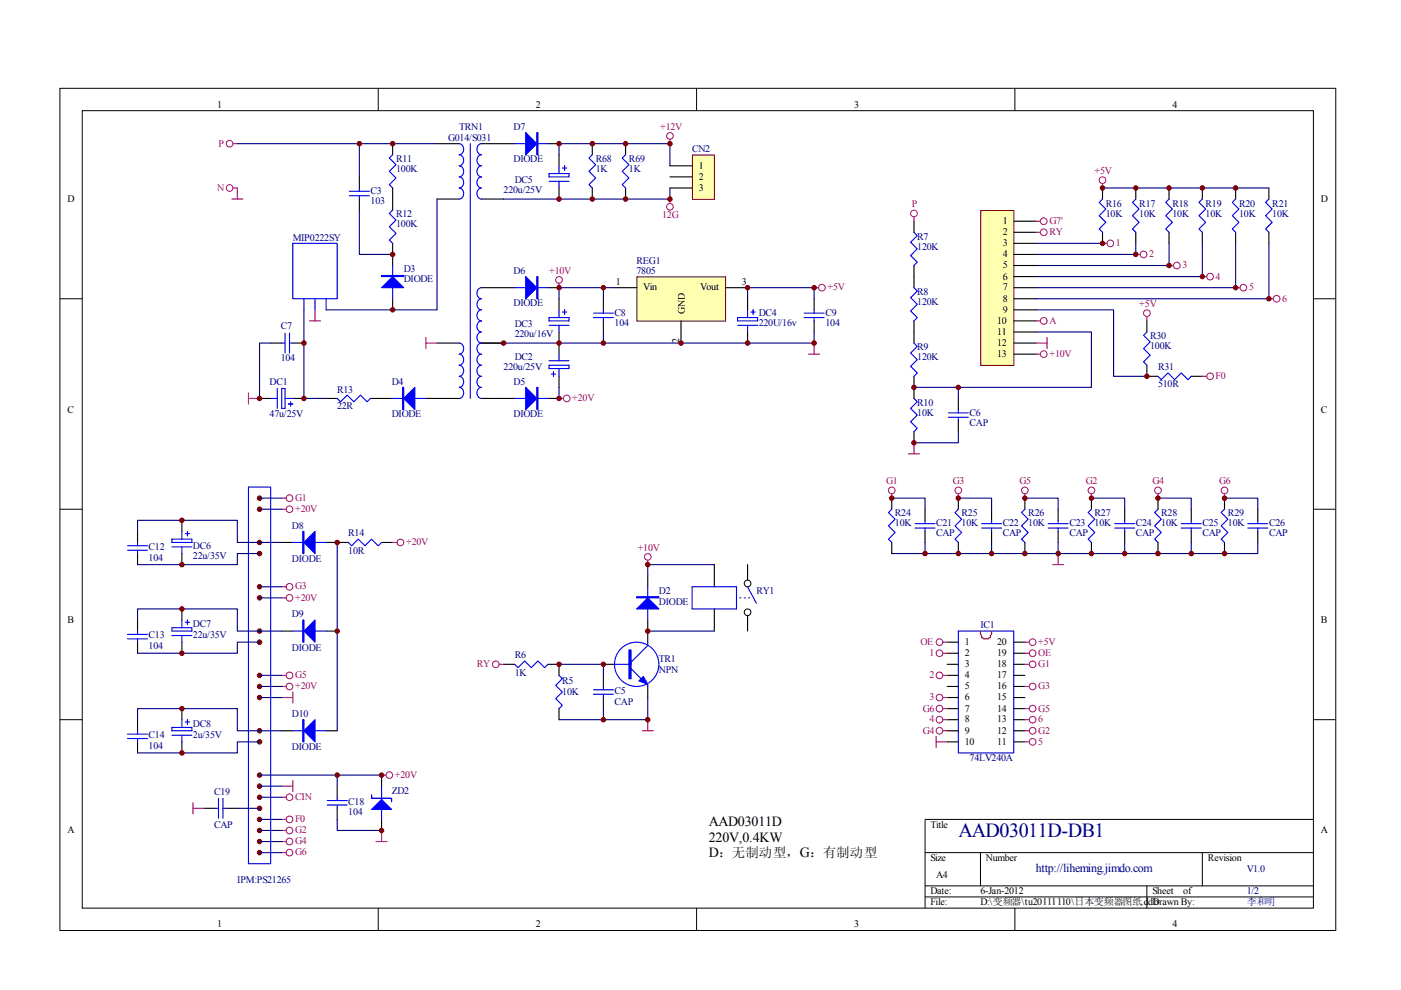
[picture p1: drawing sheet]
<svg xmlns="http://www.w3.org/2000/svg" width="297mm" height="210mm" viewBox="0 0 297 210" stroke-linecap="round" stroke-linejoin="round" font-family="sans-serif">
<g fill="none" stroke="#000" stroke-width=".21">
<path d="M12.7 18.7h270.5v178.6h-270.5zM80.2 18.7v4.7M147.7 18.7v4.7M215.2 18.7v4.7M17.4 23.5h261.1v169h-261.1zM12.7 63.3h4.7M278.4 63.3h4.7M12.7 108h4.7M278.4 108h4.7M12.7 152.6h4.7M278.4 152.6h4.7M278.4 173.7h-82.3v18.8"/>
<path d="M80.2 192.5v4.7M147.7 192.5v4.7M196.1 180.8h82.3M196.1 187.8h82.3M196.1 190.2h82.3M207.9 180.8v7M215.2 192.5v4.7M243.2 187.8v4.7M254.9 180.8v7"/>
</g>
<g fill="none" stroke="#000" stroke-width=".23">
<path d="M76.2 37.5v2.4M83.2 30.5v2.3M83.2 39.9v4.7M92.7 30.5h4.7M102.1 30.5h7M116.2 30.5h2.3M118.5 32.8v2.4M118.5 39.9v2.3M125.6 30.5v2.3M125.6 39.9v2.3M132.6 30.5v2.3M132.6 39.9v2.3"/>
<path d="M76.2 42.2v2.4M83.2 51.6v4.7M92.7 42.2h4.7M102.1 42.2h4.7M57.4 72.7h2.3M62.1 72.7h2.3M83.2 63.3v2.4M92.7 72.7h4.7M102.1 72.7h4.7M102.1 61h7M116.2 61h2.3M118.5 63.3v2.4"/>
<path d="M118.5 70.4v4.7M118.5 79.8v2.3M55 84.5h2.4M62.1 84.5h2.3M69.1 84.5h2.4M78.5 84.5h4.7M90.3 84.5h7.1M102.1 84.5h7M116.2 84.5h2.3"/>
</g>
<g fill="none" stroke="#00f" stroke-width=".23">
<path d="M76.2 39.9v.7M83.2 32.8l-.7 .7 1.5 1.4-1.5 1.4 1.5 1.4-1.5 1.5 .7 .7M97.4 30.5a1.2 1.2 0 0 1 .9 1.1 1.2 1.2 0 0 1-.9 1.2 1.2 1.2 0 0 1 .9 1.2 1.2 1.2 0 0 1-.9 1.2 1.2 1.2 0 0 1 .9 1.1 1.2 1.2 0 0 1-.9 1.2 1.2 1.2 0 0 1 .9 1.2 1.2 1.2 0 0 1-.9 1.2 1.2 1.2 0 0 1 .9 1.1 1.2 1.2 0 0 1-.9 1.2M99.7 30.5v54M102.1 30.5a1.21 1.21 0 0 0-1 1.1 1.21 1.21 0 0 0 1 1.2 1.2 1.2 0 0 0-1 1.2 1.2 1.2 0 0 0 1 1.2 1.2 1.2 0 0 0-1 1.1 1.2 1.2 0 0 0 1 1.2 1.2 1.2 0 0 0-1 1.2 1.2 1.2 0 0 0 1 1.2 1.2 1.2 0 0 0-1 1.1 1.2 1.2 0 0 0 1 1.2M109.1 30.5h7.1M116.4 36.8h4.2v.7h-4.2zM116.4 38.4h4.2M118.5 35.2v1.6M118.5 38.4v1.5M119.2 35.6h1M119.7 35.2v.9"/>
<path d="M125.6 32.8l-.7 .7 1.4 1.4-1.4 1.4 1.4 1.4-1.4 1.5 .7 .7M132.6 32.8l-.7 .7 1.4 1.4-1.4 1.4 1.4 1.4-1.4 1.5 .7 .7M62.1 51.6h9.4v11.7h-9.4zM74.1 40.6h4.2M74.1 41.5h4.2M76.2 41.5v.7M83.2 44.6l-.7 .7 1.5 1.4-1.5 1.4 1.5 1.4-1.5 1.4 .7 .7M83.2 56.3v7M59.7 72.7h.7M60.4 70.6v4.3M61.4 72.7h.7M61.4 70.6v4.3"/>
<path d="M64.4 63.3v2.4M66.8 63.3v2.4M69.1 63.3v2.4M97.4 72.7a1.2 1.2 0 0 1 .9 1.2 1.2 1.2 0 0 1-.9 1.2 1.2 1.2 0 0 1 .9 1.2 1.2 1.2 0 0 1-.9 1.1 1.2 1.2 0 0 1 .9 1.2 1.2 1.2 0 0 1-.9 1.2 1.2 1.2 0 0 1 .9 1.2 1.2 1.2 0 0 1-.9 1.1 1.2 1.2 0 0 1 .9 1.2 1.2 1.2 0 0 1-.9 1.2M102.1 65.7a1.2 1.2 0 0 0-1 1.2 1.2 1.2 0 0 0 1 1.1 1.2 1.2 0 0 0-1 1.2 1.2 1.2 0 0 0 1 1.2 1.2 1.2 0 0 0-1 1.2 1.2 1.2 0 0 0 1 1.1 1.2 1.2 0 0 0-1 1.2 1.2 1.2 0 0 0 1 1.2 1.2 1.2 0 0 0-1 1.2 1.2 1.2 0 0 0 1 1.1 1.21 1.21 0 0 0-1 1.2 1.21 1.21 0 0 0 1 1.2 1.2 1.2 0 0 0-1 1.2 1.2 1.2 0 0 0 1 1.1 1.2 1.2 0 0 0-1 1.2 1.2 1.2 0 0 0 1 1.2M102.1 61a1.2 1.2 0 0 0-1 1.2 1.2 1.2 0 0 0 1 1.1 1.2 1.2 0 0 0-1 1.2 1.2 1.2 0 0 0 1 1.2M109.1 61h7.1M116.4 67.3h4.2v.7h-4.2zM116.4 77.4h4.2v.7h-4.2zM116.4 69h4.2M116.4 76.5h4.2M116.9 79.3h.9"/>
<path d="M117.3 78.8v1M118.5 65.7v1.6M118.5 69v1.4M118.5 75.1v1.4M118.5 78.1v1.7M119.2 66.2h1M119.7 65.7v.9M57.4 84.5h1.4M58.8 82.4v4.2M59.7 82.4h.7v4.2h-.7zM60.4 84.5h1.7M61.1 85.7h1"/>
<path d="M61.6 85.2v.9M71.5 84.5l.7 .7 1.4-1.4 1.4 1.4 1.4-1.4 1.4 1.4 .7-.7M83.2 84.5h7.1M109.1 84.5h7.1"/>
</g>
<g fill="#00f" stroke="#00f" stroke-width=".23">
<path d="M83.2 58.6l2.4 2.4h-4.7z"/>
<path d="M85.6 84.5l2.4-2.4v4.7z"/>
<path d="M111.5 28.1l2.3 2.4-2.3 2.3z"/>
<path d="M111.5 58.6l2.3 2.4-2.3 2.3z"/>
<path d="M111.5 82.1l2.3 2.4-2.3 2.3z"/>
<path d="M80.9 58.4h4.7v.2h-4.7z" fill-rule="evenodd"/>
<path d="M85.4 82.1h.2v4.7h-.2z" fill-rule="evenodd"/>
<path d="M113.8 28.1h.3v4.7h-.3z" fill-rule="evenodd"/>
<path d="M113.8 58.6h.3v4.7h-.3z" fill-rule="evenodd"/>
<path d="M113.8 82.1h.3v4.7h-.3z" fill-rule="evenodd"/>
</g>
<g fill="none" stroke="#a1006a" stroke-width=".21">
<circle cx="48.7" cy="30.5" r=".71"/>
<circle cx="48.7" cy="39.9" r=".71"/>
</g>
<path d="M49.4 30.5h.9M49.4 39.9h.9v2.3M49.1 42.2h2.4M65.6 68h2.4M66.8 65.7v2.3M90.3 71.6v2.3M90.3 72.7h2.4M52.7 83.3v2.4M52.7 84.5h2.3" fill="none" stroke="#a1006a" stroke-width=".23"/>
<path d="M50.3 30.5h42.4M76.2 30.5v7M76.2 44.6v9.3h7M92.7 42.2v23.5h-23.6M57.4 72.7h-2.4v11.8M64.4 65.7v18.8h4.7" fill="none" stroke="#000080" stroke-width=".23"/>
<g fill="#800000" stroke="#800000" stroke-width=".21">
<circle cx="83.2" cy="30.5" r=".47"/>
<circle cx="83.2" cy="65.7" r=".47"/>
<circle cx="83.2" cy="53.9" r=".47"/>
<circle cx="76.2" cy="30.5" r=".47"/>
<circle cx="64.4" cy="84.5" r=".47"/>
<circle cx="64.4" cy="72.7" r=".47"/>
<circle cx="55" cy="84.5" r=".47"/>
</g>
<path d="M135.1 58.8h18.7v9.3h-18.7z" fill="#ffffb0"/>
<path d="M135 58.7h18.8v9.4h-18.8z" fill="none" stroke="#800000" stroke-width=".21"/>
<path d="M127.9 63.3v2.4M127.9 68v2.4M130.3 61h4.7M144.4 68v4.7M153.8 61h4.7M158.5 63.3v2.4M158.5 70.4v2.3M172.6 63.3v2.4M172.6 68v2.4" fill="none" stroke="#000" stroke-width=".23"/>
<g fill="none" stroke="#00f" stroke-width=".23">
<path d="M125.8 67.3h4.2M125.8 66.4h4.2M127.9 65.7v.7M127.9 67.3v.7M156.4 67.3h4.2v.7h-4.2zM156.4 69h4.2M158.5 65.7v1.6M158.5 69v1.4M159.2 66.2h.9M159.7 65.7v.9M170.5 67.3h4.2M170.5 66.4h4.2"/>
<path d="M172.6 65.7v.7M172.6 67.3v.7"/>
</g>
<circle cx="174.3" cy="61" r=".71" fill="none" stroke="#a1006a" stroke-width=".21"/>
<path d="M172.6 61h1" fill="none" stroke="#a1006a" stroke-width=".23"/>
<path d="M146.9 32.9h4.6v9.4h-4.6z" fill="#ffffb0"/>
<path d="M146.8 32.9h4.7v9.4h-4.7z" fill="none" stroke="#800000" stroke-width=".21"/>
<g fill="none" stroke="#000" stroke-width=".23">
<path d="M142 35.2h4.7M142 37.5h4.7M142 39.9h4.7M29.2 112.7v2.3M29.2 117.4v2.3M38.6 110.3v2.4M38.6 117.4v2.3M59.7 115h2.4M69.1 115h4.7M80.9 115h2.3M29.2 131.5v2.3M29.2 136.2v2.3"/>
<path d="M38.6 129.1v2.4M38.6 136.2v2.3M59.7 133.8h2.4M69.1 133.8h2.4M29.2 152.6v2.3M29.2 157.3v2.3M38.6 150.2v2.4M38.6 157.3v2.3M59.7 154.9h2.4M69.1 154.9h2.4M43.3 171.4h2.3M48 171.4h2.3"/>
<path d="M71.5 166.7v2.3M71.5 171.4v2.3M80.9 164.3v2.4M80.9 173.7v2.4"/>
</g>
<g fill="none" stroke="#000080" stroke-width=".23">
<path d="M118.5 32.8v-2.3h23.5v4.7M142 39.9v2.3h-35.2M127.9 61v2.3M127.9 70.4v2.3M130.3 61h-11.8v2.3M158.5 63.3v-2.3h14.1v2.3M172.6 70.4v2.3h-65.8M118.5 82.1v2.4M29.2 112.7v-2.4h21.1v4.7h9.4M55 117.4h-4.7v2.3h-21.1M55 105.6h4.7M55 108h4.7"/>
<path d="M71.5 115v39.9M29.2 131.5v-2.4h21.1v4.7h9.4M55 136.2h-4.7v2.3h-21.1M55 124.4h4.7M55 126.8h4.7M29.2 152.6v-2.4h21.1v4.7h9.4M55 157.3h-4.7v2.3h-21.1M55 147.9h4.7M55 145.5h4.7M55 143.2h4.7M50.3 171.4h4.7M55 166.7h4.7"/>
<path d="M55 169h4.7M55 173.7h4.7M55 176.1h4.7M55 178.4h4.7M55 164.3h25.9M71.5 173.7v2.4h9.4M71.5 164.3v2.4M55 180.8h4.7"/>
</g>
<g fill="#800000" stroke="#800000" stroke-width=".21">
<circle cx="118.5" cy="30.5" r=".47"/>
<circle cx="125.6" cy="30.5" r=".47"/>
<circle cx="132.6" cy="30.5" r=".47"/>
<circle cx="118.5" cy="42.2" r=".47"/>
<circle cx="125.6" cy="42.2" r=".47"/>
<circle cx="132.6" cy="42.2" r=".47"/>
<circle cx="142" cy="42.2" r=".47"/>
<circle cx="142" cy="30.5" r=".47"/>
<circle cx="172.6" cy="61" r=".47"/>
<circle cx="158.5" cy="61" r=".47"/>
<circle cx="106.8" cy="72.7" r=".47"/>
<circle cx="118.5" cy="72.7" r=".47"/>
<circle cx="144.4" cy="72.7" r=".47"/>
<circle cx="158.5" cy="72.7" r=".47"/>
<circle cx="127.9" cy="72.7" r=".47"/>
<circle cx="127.9" cy="61" r=".47"/>
<circle cx="118.5" cy="84.5" r=".47"/>
<circle cx="118.5" cy="61" r=".47"/>
<circle cx="55" cy="105.6" r=".47"/>
<circle cx="55" cy="108" r=".47"/>
<circle cx="55" cy="115" r=".47"/>
<circle cx="55" cy="117.4" r=".47"/>
<circle cx="55" cy="124.4" r=".47"/>
<circle cx="55" cy="126.8" r=".47"/>
<circle cx="55" cy="133.8" r=".47"/>
<circle cx="55" cy="136.2" r=".47"/>
<circle cx="55" cy="143.2" r=".47"/>
<circle cx="55" cy="145.5" r=".47"/>
<circle cx="55" cy="147.9" r=".47"/>
<circle cx="55" cy="154.9" r=".47"/>
<circle cx="55" cy="157.3" r=".47"/>
<circle cx="55" cy="164.3" r=".47"/>
<circle cx="55" cy="166.7" r=".47"/>
<circle cx="55" cy="169" r=".47"/>
<circle cx="55" cy="171.4" r=".47"/>
<circle cx="55" cy="173.7" r=".47"/>
<circle cx="55" cy="176.1" r=".47"/>
<circle cx="55" cy="178.4" r=".47"/>
<circle cx="55" cy="180.8" r=".47"/>
<circle cx="38.6" cy="110.3" r=".47"/>
<circle cx="38.6" cy="119.7" r=".47"/>
<circle cx="38.6" cy="129.1" r=".47"/>
<circle cx="38.6" cy="138.5" r=".47"/>
<circle cx="38.6" cy="150.2" r=".47"/>
<circle cx="38.6" cy="159.6" r=".47"/>
<circle cx="71.5" cy="115" r=".47"/>
<circle cx="71.5" cy="133.8" r=".47"/>
<circle cx="80.9" cy="164.3" r=".47"/>
<circle cx="71.5" cy="164.3" r=".47"/>
<circle cx="80.9" cy="176.1" r=".47"/>
<circle cx="172.6" cy="72.7" r=".47"/>
</g>
<g fill="none" stroke="#a1006a" stroke-width=".21">
<circle cx="142" cy="28.8" r=".7"/>
<circle cx="118.5" cy="59.3" r=".7"/>
<circle cx="142" cy="43.9" r=".7"/>
<circle cx="120.2" cy="84.5" r=".71"/>
<circle cx="61.4" cy="105.6" r=".7"/>
<circle cx="61.4" cy="108" r=".7"/>
<circle cx="84.9" cy="115" r=".7"/>
<circle cx="61.4" cy="126.8" r=".71"/>
<circle cx="61.4" cy="124.4" r=".7"/>
<circle cx="61.4" cy="143.2" r=".71"/>
<circle cx="61.4" cy="145.5" r=".71"/>
<circle cx="61.4" cy="173.7" r=".71"/>
<circle cx="61.4" cy="176.1" r=".71"/>
<circle cx="61.4" cy="178.4" r=".7"/>
<circle cx="61.4" cy="169" r=".7"/>
<circle cx="82.5" cy="164.3" r=".71"/>
<circle cx="61.4" cy="180.8" r=".7"/>
</g>
<g fill="none" stroke="#a1006a" stroke-width=".23">
<path d="M142 29.5v1M142 42.2v.9M118.5 60.1v.9M171.4 75.1h2.4M172.6 72.7v2.4M118.5 84.5h1M59.7 105.6h1M59.7 108h1M83.2 115h1M59.7 124.4h1M59.7 126.8h1M59.7 143.2h1"/>
<path d="M59.7 145.5h1M59.7 147.9h2.4M62.1 146.7v2.4M40.9 170.2v2.4M40.9 171.4h2.4M59.7 176.1h1M59.7 178.4h1M59.7 173.7h1M59.7 169h1M59.7 166.7h2.4M62.1 165.5v2.4M79.7 178.4h2.4"/>
<path d="M80.9 164.3h.9M80.9 176.1v2.3M59.7 180.8h1"/>
</g>
<g fill="none" stroke="#00f" stroke-width=".23">
<path d="M27 116.7h4.3M27 115.7h4.3M29.2 115v.7M29.2 116.7v.7M36.4 114.3h4.3v.7h-4.3zM36.4 116h4.3M38.6 112.7v1.6M38.6 116v1.4M39.3 113.1h.9M39.7 112.7v.9M52.7 103.3h4.7v79.8h-4.7zM62.1 115h7"/>
<path d="M73.8 115l.7 .7 1.5-1.4 1.4 1.4 1.4-1.4 1.4 1.4 .7-.7M27 135.4h4.3M27 134.5h4.3M29.2 133.8v.7M29.2 135.4v.8M36.4 133.1h4.3v.7h-4.3zM36.4 134.7h4.3M38.6 131.5v1.6M38.6 134.7v1.5M39.3 131.9h.9M39.7 131.5v.9M62.1 133.8h7"/>
<path d="M27 156.6h4.3M27 155.6h4.3M29.2 154.9v.7M29.2 156.6v.7M36.4 154.2h4.3v.7h-4.3zM36.4 155.9h4.3M38.6 152.6v1.6M38.6 155.9v1.4M39.3 153.1h.9M39.7 152.6v.9M62.1 154.9h7M45.6 171.4h.7"/>
<path d="M46.3 169.3v4.2M47.3 171.4h.7M47.3 169.3v4.2M69.4 169.7h4.2M69.4 170.7h4.2M71.5 169v.7M71.5 170.7v.7M80.9 166.7v7"/>
</g>
<g fill="#00f" stroke="#00f" stroke-width=".23">
<path d="M66.8 112.7v4.7l-2.4-2.4z"/>
<path d="M66.8 131.5v4.7l-2.4-2.4z"/>
<path d="M64.4 154.9l2.4-2.3v4.7z"/>
<path d="M78.8 171.6l2.1-2.1 2.1 2.1z"/>
<path d="M64.2 112.7h.2v4.7h-.2z" fill-rule="evenodd"/>
<path d="M64.2 131.5h.2v4.7h-.2z" fill-rule="evenodd"/>
<path d="M64.2 152.6h.2v4.7h-.2z" fill-rule="evenodd"/>
<path d="M78.8 168.6v.7h4.2v.7v-.7h-4.2z" fill-rule="evenodd"/>
</g>
<path d="M208 44.7h7v32.8h-7z" fill="#ffffb0"/>
<path d="M207.9 44.6h7.1v32.9h-7.1z" fill="none" stroke="#800000" stroke-width=".21"/>
<g fill="none" stroke="#000" stroke-width=".23">
<path d="M233.8 39.9v2.3M240.8 39.9v2.3M247.9 39.9v2.3M254.9 39.9v2.3M262 39.9v2.3M269 39.9v2.3M193.8 46.9v2.4M193.8 56.3v4.7M214.9 46.9h4.7M214.9 49.3h4.7M214.9 51.6h4.7M214.9 53.9h4.7"/>
<path d="M214.9 56.3h4.7M214.9 58.6h4.7M233.8 49.3v2.3M240.8 49.3v2.3M247.9 49.3v2.3M254.9 49.3v2.3M262 49.3v2.3M269 49.3v2.3M193.8 68v4.7M193.8 79.8v4.7M214.9 61h4.7M214.9 63.3h4.7"/>
<path d="M214.9 65.7h4.7M214.9 68h4.7M214.9 70.4h4.7M214.9 72.7h4.7M214.9 75.1h4.7M243.2 77.4v2.4h2.3M243.2 68v2.4M252.6 79.8h2.3M193.8 91.5v2.4M203.2 84.5v2.3M203.2 89.2v2.3M151.4 119.7v4.7"/>
<path d="M158.5 119.7v3.3M189.1 105.6v2.4M189.1 115v2.4M196.1 108v2.3M196.1 112.7v2.3M203.2 105.6v2.4M203.2 115v2.4M210.2 108v2.3M210.2 112.7v2.3M217.3 105.6v2.4M217.3 115v2.4M224.3 108v2.3"/>
<path d="M224.3 112.7v2.3M231.4 105.6v2.4M231.4 115v2.4M238.5 108v2.3M238.5 112.7v2.3M245.5 105.6v2.4M245.5 115v2.4M252.6 108v2.3M252.6 112.7v2.3M259.6 105.6v2.4M259.6 115v2.4M266.7 108v2.3"/>
<path d="M266.7 112.7v2.3M137.3 122.1v2.3M137.3 131.5v4.7M151.4 129.1v4.7M158.5 130.5v3.3M200.8 136.2h2.4M200.8 138.5h2.4M214.9 136.2h2.4M214.9 138.5h2.4M106.8 140.9h2.3M116.2 140.9h2.3v2.3M118.5 150.2v2.4"/>
<path d="M127.9 140.9h2.4M127.9 143.2v2.3M127.9 147.9v2.3M137.3 145.5v2.4M200.8 140.9h2.4M200.8 143.2h2.4M200.8 145.5h2.4M200.8 147.9h2.4M200.8 150.2h2.4M200.8 152.6h2.4M200.8 154.9h2.4M200.8 157.3h2.4"/>
<path d="M214.9 140.9h2.4M214.9 143.2h2.4M214.9 145.5h2.4M214.9 147.9h2.4M214.9 150.2h2.4M214.9 152.6h2.4M214.9 154.9h2.4M214.9 157.3h2.4"/>
</g>
<g fill="none" stroke="#00f" stroke-width=".23">
<path d="M193.8 49.3l.7 .7-1.4 1.4 1.4 1.4-1.4 1.4 1.4 1.4-.7 .7M233.8 42.2l-.8 .7 1.5 1.4-1.5 1.4 1.5 1.4-1.5 1.4 .8 .8M240.8 42.2l-.7 .7 1.4 1.4-1.4 1.4 1.4 1.4-1.4 1.4 .7 .8M247.9 42.2l-.7 .7 1.4 1.4-1.4 1.4 1.4 1.4-1.4 1.4 .7 .8M254.9 42.2l-.7 .7 1.4 1.4-1.4 1.4 1.4 1.4-1.4 1.4 .7 .8M262 42.2l-.7 .7 1.4 1.4-1.4 1.4 1.4 1.4-1.4 1.4 .7 .8M269 42.2l-.7 .7 1.4 1.4-1.4 1.4 1.4 1.4-1.4 1.4 .7 .8M193.8 61l.7 .7-1.4 1.4 1.4 1.4-1.4 1.4 1.4 1.4-.7 .7M193.8 72.7l.7 .7-1.4 1.5 1.4 1.4-1.4 1.4 1.4 1.4-.7 .7M243.2 70.4l-.7 .7 1.4 1.4-1.4 1.4 1.4 1.4-1.4 1.4 .7 .7M245.5 79.8l.7 .7 1.4-1.4 1.4 1.4 1.4-1.4 1.5 1.4 .7-.7M193.8 84.5l.7 .7-1.4 1.4 1.4 1.4-1.4 1.4 1.4 1.4-.7 .7"/>
<path d="M201.1 87.5h4.2M201.1 88.5h4.2M203.2 86.8v.7M203.2 88.5v.7M189.1 108l-.7 .7 1.4 1.4-1.4 1.4 1.4 1.4-1.4 1.4 .7 .7M194 111h4.2M194 112h4.2M196.1 110.3v.7M196.1 112v.7M203.2 108l-.7 .7 1.4 1.4-1.4 1.4 1.4 1.4-1.4 1.4 .7 .7M208.1 111h4.3M208.1 112h4.3"/>
<path d="M210.2 110.3v.7M210.2 112v.7M217.3 108l-.7 .7 1.4 1.4-1.4 1.4 1.4 1.4-1.4 1.4 .7 .7M222.2 111h4.3M222.2 112h4.3M224.3 110.3v.7M224.3 112v.7M231.4 108l-.7 .7 1.4 1.4-1.4 1.4 1.4 1.4-1.4 1.4 .7 .7M236.3 111h4.3M236.3 112h4.3M238.5 110.3v.7M238.5 112v.7"/>
<path d="M245.5 108l-.7 .7 1.4 1.4-1.4 1.4 1.4 1.4-1.4 1.4 .7 .7M250.4 111h4.3M250.4 112h4.3M252.6 110.3v.7M252.6 112v.7M259.6 108l-.7 .7 1.4 1.4-1.4 1.4 1.4 1.4-1.4 1.4 .7 .7M264.6 111h4.2M264.6 112h4.2M266.7 110.3v.7M266.7 112v.7M137.3 136.2v.7l-3.5 3.5M137.3 124.4v7.1"/>
<path d="M146.7 124.4h9.5v4.7h-9.5zM156.9 126.8h.2M157.8 126.8h.2M158.5 124.4l1.9 3.5M158.7 126.8h.3M203.2 133.8h11.7v25.8h-11.7zM109.1 140.9l.7 .7 1.4-1.5 1.4 1.5 1.5-1.5 1.4 1.5 .7-.7M118.5 143.2l.7 .7-1.4 1.4 1.4 1.4-1.4 1.4 1.4 1.4-.7 .7M125.8 146.3h4.2M125.8 147.2h4.2M127.9 145.5v.8M127.9 147.2v.7"/>
<path d="M130.3 140.9h3.5M133.8 141.8l2.1 2.1M137.3 145.1v.4"/>
<circle cx="135" cy="140.8" r="4.7"/>
</g>
<g fill="none" stroke="#a1006a" stroke-width=".21">
<circle cx="233.8" cy="38.2" r=".71"/>
<circle cx="193.8" cy="45.3" r=".7"/>
<circle cx="221.3" cy="49.2" r=".71"/>
<circle cx="221.3" cy="46.9" r=".71"/>
<circle cx="235.4" cy="51.6" r=".71"/>
<circle cx="242.5" cy="53.9" r=".7"/>
<circle cx="249.5" cy="56.3" r=".71"/>
<circle cx="256.6" cy="58.6" r=".71"/>
<circle cx="221.3" cy="68" r=".71"/>
<circle cx="221.3" cy="75.1" r=".71"/>
<circle cx="243.2" cy="66.4" r=".71"/>
<circle cx="256.6" cy="79.8" r=".71"/>
<circle cx="263.6" cy="61" r=".71"/>
<circle cx="270.7" cy="63.3" r=".7"/>
<circle cx="137.3" cy="118.1" r=".71"/>
<circle cx="189.1" cy="104" r=".7"/>
<circle cx="203.2" cy="104" r=".71"/>
<circle cx="217.3" cy="104" r=".7"/>
<circle cx="231.4" cy="104" r=".71"/>
<circle cx="245.5" cy="104" r=".71"/>
<circle cx="259.6" cy="104" r=".71"/>
<circle cx="199.2" cy="138.5" r=".7"/>
<circle cx="199.2" cy="136.2" r=".7"/>
<circle cx="218.9" cy="138.5" r=".7"/>
<circle cx="218.9" cy="136.2" r=".7"/>
<circle cx="105.1" cy="140.8" r=".71"/>
<circle cx="199.2" cy="143.2" r=".71"/>
<circle cx="199.2" cy="152.6" r=".7"/>
<circle cx="199.2" cy="147.9" r=".7"/>
<circle cx="199.2" cy="154.9" r=".7"/>
<circle cx="199.2" cy="150.2" r=".7"/>
<circle cx="218.9" cy="157.3" r=".71"/>
<circle cx="218.9" cy="145.5" r=".71"/>
<circle cx="218.9" cy="140.8" r=".71"/>
<circle cx="218.9" cy="152.6" r=".7"/>
<circle cx="218.9" cy="154.9" r=".7"/>
<circle cx="218.9" cy="150.2" r=".7"/>
</g>
<g fill="none" stroke="#a1006a" stroke-width=".23">
<path d="M233.8 38.9v1M193.8 46v.9M219.6 46.9h1M219.6 49.3h1M233.8 51.6h.9M240.8 53.9h.9M247.9 56.3h.9M254.9 58.6h1M219.6 68h1M219.6 72.7h2.4M219.6 75.1h1M222 71.6v2.3"/>
<path d="M243.2 67.1v.9M254.9 79.8h1M262 61h.9M269 63.3h1M192.6 96.2h2.4M193.8 93.9v2.3M137.3 118.8v.9M189.1 104.7v.9M203.2 104.7v.9M217.3 104.7v.9M223.2 119.7h2.3M224.3 117.4v2.3"/>
<path d="M231.4 104.7v.9M245.5 104.7v.9M259.6 104.7v.9M199.9 136.2h.9M199.9 138.5h.9M217.3 136.2h.9M217.3 138.5h.9M105.8 140.9h1M136.2 154.9h2.3M137.3 152.6v2.3M198.5 157.3h2.3M198.5 156.1v2.4"/>
<path d="M199.9 143.2h.9M199.9 147.9h.9M199.9 152.6h.9M199.9 150.2h.9M199.9 154.9h.9M217.3 152.6h.9M217.3 157.3h.9M217.3 140.9h.9M217.3 145.5h.9M217.3 150.2h.9M217.3 154.9h.9"/>
</g>
<g fill="none" stroke="#000080" stroke-width=".23">
<path d="M233.8 39.9h35.2M219.6 51.6h14.2M240.8 51.6v2.3h-21.2M247.9 51.6v4.7h-28.3M254.9 51.6v7h-35.3M262 51.6v9.4h-42.4M269 51.6v11.7h-49.4M219.6 70.4h11.8v11.7h-37.6M219.6 65.7h16.5v14.1h7.1M203.2 91.5v2.4h-9.4M203.2 82.1v2.4M151.4 119.7h-14.1v2.4"/>
<path d="M189.1 105.6h7v2.4M196.1 115v2.4M203.2 105.6h7v2.4M210.2 115v2.4M217.3 105.6h7v2.4M224.3 115v2.4M231.4 105.6h7.1v2.4M238.5 115v2.4M245.5 105.6h7.1v2.4M252.6 115v2.4M259.6 105.6h7.1v2.4M266.7 115v2.4h-77.6"/>
<path d="M137.3 133.8h14.1M118.5 140.9h9.4v2.3M127.9 150.2v2.4M137.3 147.9v4.7h-18.8"/>
</g>
<g fill="#800000" stroke="#800000" stroke-width=".21">
<circle cx="240.8" cy="39.9" r=".47"/>
<circle cx="247.9" cy="39.9" r=".47"/>
<circle cx="254.9" cy="39.9" r=".47"/>
<circle cx="262" cy="39.9" r=".47"/>
<circle cx="193.8" cy="82.1" r=".47"/>
<circle cx="233.8" cy="39.9" r=".47"/>
<circle cx="243.2" cy="79.8" r=".47"/>
<circle cx="203.2" cy="82.1" r=".47"/>
<circle cx="193.8" cy="93.9" r=".47"/>
<circle cx="233.8" cy="51.6" r=".47"/>
<circle cx="240.8" cy="53.9" r=".47"/>
<circle cx="247.9" cy="56.3" r=".47"/>
<circle cx="254.9" cy="58.6" r=".47"/>
<circle cx="262" cy="61" r=".47"/>
<circle cx="269" cy="63.3" r=".47"/>
<circle cx="203.2" cy="117.4" r=".47"/>
<circle cx="217.3" cy="117.4" r=".47"/>
<circle cx="231.4" cy="117.4" r=".47"/>
<circle cx="245.5" cy="117.4" r=".47"/>
<circle cx="259.6" cy="117.4" r=".47"/>
<circle cx="196.1" cy="117.4" r=".47"/>
<circle cx="210.2" cy="117.4" r=".47"/>
<circle cx="238.5" cy="117.4" r=".47"/>
<circle cx="252.6" cy="117.4" r=".47"/>
<circle cx="189.1" cy="105.6" r=".47"/>
<circle cx="203.2" cy="105.6" r=".47"/>
<circle cx="217.3" cy="105.6" r=".47"/>
<circle cx="245.5" cy="105.6" r=".47"/>
<circle cx="259.6" cy="105.6" r=".47"/>
<circle cx="231.4" cy="105.6" r=".47"/>
<circle cx="224.3" cy="117.4" r=".47"/>
<circle cx="137.3" cy="133.8" r=".47"/>
<circle cx="137.3" cy="119.7" r=".47"/>
<circle cx="137.3" cy="152.6" r=".47"/>
<circle cx="127.9" cy="152.6" r=".47"/>
<circle cx="127.9" cy="140.8" r=".47"/>
<circle cx="118.5" cy="140.8" r=".47"/>
</g>
<path d="M207.9 133.8v.7l.2 .2v.5a1.97 1.97 0 0 0 1.9 0v-.5l.2-.2v-.7" fill="none" stroke="#f00" stroke-width=".23"/>
<g fill="#00f" stroke="#00f" stroke-width=".23">
<path d="M135.5 144.4l.9-1 .9 1.7z"/>
<path d="M135 129.1l2.3-2.3 2.4 2.3z"/>
<path d="M133.3 137.8h.5v6.1h-.5z" fill-rule="evenodd"/>
<path d="M135 126.5h4.7v.3h-4.7z" fill-rule="evenodd"/>
</g>
<g fill="none" stroke="#000" stroke-width=".21">
<circle cx="158.5" cy="129.8" r=".71"/>
<circle cx="158.5" cy="123.7" r=".71"/>
</g>
<path d="M149.2 171.5h42.2v16.4h-42.2z" fill="#fff"/>
<path d="M149.1 171.5h42.3v16.4h-42.3z" fill="none" stroke="#fff" stroke-width=".21"/>
<text font-size="4.2" fill="#000080" x="203.2" y="177.4">AAD03011D-DB1</text>
<g font-size="3">
<text x="150.3" y="175.2">AAD03011D</text>
<text x="150.3" y="178.5">220V,0.4KW</text>
<text x="150.3" y="181.8">D：无制动型，G：有制动型</text>
</g>
<text font-size="2.5" fill="#000080" x="219.6" y="184.8">http://liheming.jimdo.com</text>
<g font-size="2.1">
<text x="46.1" y="22.9">1</text>
<text x="113.6" y="22.9">2</text>
<text x="181.1" y="22.9">3</text>
<text x="248.6" y="22.9">4</text>
<text x="148.2" y="35.7">1</text>
<text x="148.2" y="38.1">2</text>
<text x="148.2" y="40.5">3</text>
<text x="14.3" y="42.8">D</text>
<text x="212.6" y="47.5">1</text>
<text x="280.1" y="42.8">D</text>
<text x="212.6" y="49.9">2</text>
<text x="212.6" y="52.2">3</text>
<text x="212.6" y="54.5">4</text>
<text x="212.6" y="56.9">5</text>
<text x="212.6" y="59.3">6</text>
<text x="130.6" y="60.5">1</text>
<text x="136.4" y="61.6">Vin</text>
<text x="148.4" y="61.6">Vout</text>
<text x="157.3" y="60.5">3</text>
<text x="212.6" y="61.6">7</text>
<text x="212.6" y="63.9">8</text>
<text x="145.2" y="66.6" transform="rotate(-90 145.2 66.6)">GND</text>
<text x="211.4" y="68.7">10</text>
<text x="211.4" y="71">11</text>
<text x="212.6" y="66.3">9</text>
<text x="144" y="72.7" transform="rotate(-90 144 72.7)">2</text>
<text x="211.4" y="73.3">12</text>
<text x="211.4" y="75.7">13</text>
<text x="14.3" y="87.5">C</text>
<text x="280.1" y="87.5">C</text>
<text x="14.3" y="132.1">B</text>
<text x="204.6" y="136.8">1</text>
<text x="211.4" y="136.8">20</text>
<text x="280.1" y="132.1">B</text>
<text x="204.6" y="139.1">2</text>
<text x="204.6" y="141.5">3</text>
<text x="204.6" y="143.8">4</text>
<text x="211.4" y="143.8">17</text>
<text x="211.4" y="141.5">18</text>
<text x="211.4" y="139.1">19</text>
<text x="204.6" y="146.1">5</text>
<text x="204.6" y="148.5">6</text>
<text x="211.4" y="148.5">15</text>
<text x="211.4" y="146.1">16</text>
<text x="204.6" y="150.9">7</text>
<text x="204.6" y="153.2">8</text>
<text x="204.6" y="155.5">9</text>
<text x="211.4" y="155.5">12</text>
<text x="211.4" y="153.2">13</text>
<text x="211.4" y="150.9">14</text>
<text x="204.6" y="157.9">10</text>
<text x="211.4" y="157.9">11</text>
<text x="14.3" y="176.7">A</text>
<text x="197.3" y="175.5">Title</text>
<text x="280.1" y="176.7">A</text>
<text x="197.3" y="182.6">Size</text>
<text x="209" y="182.6">Number</text>
<text x="256.1" y="182.6">Revision</text>
<text x="197.3" y="189.6">Date:</text>
<text x="197.3" y="192">File:</text>
<text x="198.5" y="186.1">A4</text>
<text x="207.9" y="189.6">6-Jan-2012</text>
<text x="207.9" y="192">D:\变频器\tu20111110\日本变频器图纸.ddb</text>
<text x="244.3" y="189.6">Sheet</text>
<text x="244.3" y="192">Drawn By:</text>
<text x="250.9" y="189.6">of</text>
<text x="46.1" y="196.6">1</text>
<text x="113.6" y="196.6">2</text>
<text x="181.1" y="196.6">3</text>
<text x="248.6" y="196.6">4</text>
</g>
<g font-size="2.1" fill="#000080">
<text x="95" y="29.9">G014/S031</text>
<text x="97.4" y="27.5">TRN1</text>
<text x="108.9" y="27.5">D7</text>
<text x="84" y="34.4">R11</text>
<text x="108.9" y="34.4">DIODE</text>
<text x="126.3" y="34.4">R68</text>
<text x="133.3" y="34.4">R69</text>
<text x="146.7" y="32.3">CN2</text>
<text x="78.6" y="41.2">C3</text>
<text x="84" y="36.5">100K</text>
<text x="106.8" y="40.9">220u/25V</text>
<text x="109.1" y="38.8">DC5</text>
<text x="126.3" y="36.5">1K</text>
<text x="133.3" y="36.5">1K</text>
<text x="78.6" y="43.3">103</text>
<text x="84" y="46.1">R12</text>
<text x="234.4" y="43.8">R16</text>
<text x="234.4" y="45.9">10K</text>
<text x="241.6" y="43.8">R17</text>
<text x="241.6" y="45.9">10K</text>
<text x="248.6" y="43.8">R18</text>
<text x="248.6" y="45.9">10K</text>
<text x="255.6" y="43.8">R19</text>
<text x="255.6" y="45.9">10K</text>
<text x="262.7" y="43.8">R20</text>
<text x="262.7" y="45.9">10K</text>
<text x="269.7" y="43.8">R21</text>
<text x="269.7" y="45.9">10K</text>
<text x="62.1" y="51.1">MIP0222SY</text>
<text x="84" y="48.2">100K</text>
<text x="194.5" y="50.8">R7</text>
<text x="194.5" y="52.9">120K</text>
<text x="85.6" y="57.6">D3</text>
<text x="85.6" y="59.7">DIODE</text>
<text x="108.9" y="58.1">D6</text>
<text x="135" y="56">REG1</text>
<text x="135" y="58.1">7805</text>
<text x="108.9" y="64.9">DIODE</text>
<text x="194.5" y="62.5">R8</text>
<text x="194.5" y="64.6">120K</text>
<text x="59.5" y="69.8">C7</text>
<text x="109.1" y="69.4">DC3</text>
<text x="109.1" y="71.5">220u/16V</text>
<text x="130.3" y="67">C8</text>
<text x="130.3" y="69.1">104</text>
<text x="160.9" y="67">DC4</text>
<text x="160.9" y="69.1">220U/16v</text>
<text x="175" y="67">C9</text>
<text x="175" y="69.1">104</text>
<text x="243.8" y="71.9">R30</text>
<text x="59.5" y="76.6">104</text>
<text x="109.1" y="76.4">DC2</text>
<text x="194.5" y="74.3">R9</text>
<text x="194.5" y="76.4">120K</text>
<text x="243.8" y="74">100K</text>
<text x="57.1" y="81.5">DC1</text>
<text x="71.5" y="83.2">R13</text>
<text x="83.1" y="81.5">D4</text>
<text x="106.8" y="78.5">220u/25V</text>
<text x="108.9" y="81.5">D5</text>
<text x="245.5" y="78.5">R31</text>
<text x="245.5" y="82.1">510R</text>
<text x="57.1" y="88.4">47u/25V</text>
<text x="71.5" y="86.7">22R</text>
<text x="83.1" y="88.4">DIODE</text>
<text x="108.9" y="88.4">DIODE</text>
<text x="194.5" y="86">R10</text>
<text x="194.5" y="88.2">10K</text>
<text x="205.6" y="88.2">C6</text>
<text x="205.6" y="90.3">CAP</text>
<text x="61.9" y="112.1">D8</text>
<text x="73.8" y="113.7">R14</text>
<text x="189.7" y="109.5">R24</text>
<text x="189.7" y="111.6">10K</text>
<text x="198.5" y="111.6">C21</text>
<text x="198.5" y="113.7">CAP</text>
<text x="203.9" y="109.5">R25</text>
<text x="203.9" y="111.6">10K</text>
<text x="212.6" y="111.6">C22</text>
<text x="212.6" y="113.7">CAP</text>
<text x="218" y="109.5">R26</text>
<text x="218" y="111.6">10K</text>
<text x="226.7" y="111.6">C23</text>
<text x="226.7" y="113.7">CAP</text>
<text x="232.1" y="109.5">R27</text>
<text x="232.1" y="111.6">10K</text>
<text x="240.8" y="111.6">C24</text>
<text x="240.8" y="113.7">CAP</text>
<text x="246.2" y="109.5">R28</text>
<text x="246.2" y="111.6">10K</text>
<text x="254.9" y="111.6">C25</text>
<text x="254.9" y="113.7">CAP</text>
<text x="260.3" y="109.5">R29</text>
<text x="260.3" y="111.6">10K</text>
<text x="269.1" y="111.6">C26</text>
<text x="269.1" y="113.7">CAP</text>
<text x="31.5" y="116.6">C12</text>
<text x="31.5" y="118.9">104</text>
<text x="40.9" y="116.3">DC6</text>
<text x="40.9" y="118.5">22u/35V</text>
<text x="61.9" y="119.1">DIODE</text>
<text x="73.8" y="117.5">10R</text>
<text x="139.7" y="125.9">D2</text>
<text x="160.4" y="125.9">RY1</text>
<text x="61.9" y="130.9">D9</text>
<text x="139.7" y="128.3">DIODE</text>
<text x="31.5" y="135.3">C13</text>
<text x="31.5" y="137.7">104</text>
<text x="40.9" y="133">DC7</text>
<text x="40.9" y="135.3">22u/35V</text>
<text x="61.9" y="137.9">DIODE</text>
<text x="207.9" y="133.2">IC1</text>
<text x="109.1" y="139.5">R6</text>
<text x="109.1" y="143.4">1K</text>
<text x="139.7" y="140.3">TR1</text>
<text x="139.7" y="142.6">NPN</text>
<text x="119.2" y="145">R5</text>
<text x="119.2" y="147.3">10K</text>
<text x="130.3" y="147.1">C5</text>
<text x="130.3" y="149.5">CAP</text>
<text x="40.9" y="154.1">DC8</text>
<text x="61.9" y="152">D10</text>
<text x="31.5" y="156.5">C14</text>
<text x="31.5" y="158.8">104</text>
<text x="40.9" y="156.5">2u/35V</text>
<text x="61.9" y="159.1">DIODE</text>
<text x="205.6" y="161.4">74LV240A</text>
<text x="45.4" y="168.5">C19</text>
<text x="73.8" y="170.6">C18</text>
<text x="73.8" y="172.9">104</text>
<text x="83.1" y="168.2">ZD2</text>
<text x="45.4" y="175.5">CAP</text>
<text x="264.3" y="184.9">V1.0</text>
<text x="50.3" y="187.3">IPM:PS21265</text>
<text x="264.3" y="192">李和明</text>
<text x="264.3" y="189.6">1/2</text>
</g>
<g font-size="2.1" fill="#a1006a">
<text x="140" y="27.5">+12V</text>
<text x="46.3" y="31.1">P</text>
<text x="46.1" y="40.5">N</text>
<text x="232.1" y="36.9">+5V</text>
<text x="140.4" y="46.3">12G</text>
<text x="193.3" y="44">P</text>
<text x="222.5" y="47.5">G7'</text>
<text x="222.5" y="49.9">RY</text>
<text x="236.6" y="52.2">1</text>
<text x="116.4" y="58.1">+10V</text>
<text x="243.7" y="54.5">2</text>
<text x="250.7" y="56.9">3</text>
<text x="257.7" y="59.3">4</text>
<text x="175.4" y="61.6">+5V</text>
<text x="241.6" y="65.1">+5V</text>
<text x="264.8" y="61.6">5</text>
<text x="271.9" y="63.9">6</text>
<text x="222.5" y="68.7">A</text>
<text x="222.5" y="75.7">+10V</text>
<text x="257.7" y="80.4">F0</text>
<text x="121.3" y="85.1">+20V</text>
<text x="62.6" y="106.2">G1</text>
<text x="187.9" y="102.7">G1</text>
<text x="202" y="102.7">G3</text>
<text x="216.2" y="102.7">G5</text>
<text x="230.2" y="102.7">G2</text>
<text x="244.3" y="102.7">G4</text>
<text x="258.5" y="102.7">G6</text>
<text x="62.6" y="108.6">+20V</text>
<text x="86.1" y="115.6">+20V</text>
<text x="135.2" y="116.8">+10V</text>
<text x="62.6" y="125">G3</text>
<text x="62.6" y="127.4">+20V</text>
<text x="195.2" y="136.8">OE</text>
<text x="220.1" y="136.8">+5V</text>
<text x="62.6" y="143.8">G5</text>
<text x="101.1" y="141.5">RY</text>
<text x="197.1" y="139.1">1</text>
<text x="197.1" y="143.8">2</text>
<text x="220.1" y="139.1">OE</text>
<text x="220.1" y="141.5">G1</text>
<text x="62.6" y="146.1">+20V</text>
<text x="197.1" y="148.5">3</text>
<text x="220.1" y="146.1">G3</text>
<text x="195.7" y="155.5">G4</text>
<text x="195.7" y="150.9">G6</text>
<text x="197.1" y="153.2">4</text>
<text x="220.1" y="153.2">6</text>
<text x="220.1" y="150.9">G5</text>
<text x="220.1" y="155.5">G2</text>
<text x="220.1" y="157.9">5</text>
<text x="83.7" y="164.9">+20V</text>
<text x="62.6" y="169.6">CIN</text>
<text x="62.6" y="176.7">G2</text>
<text x="62.6" y="179">G4</text>
<text x="62.6" y="174.3">F0</text>
<text x="62.6" y="181.4">G6</text>
</g>
</svg>
